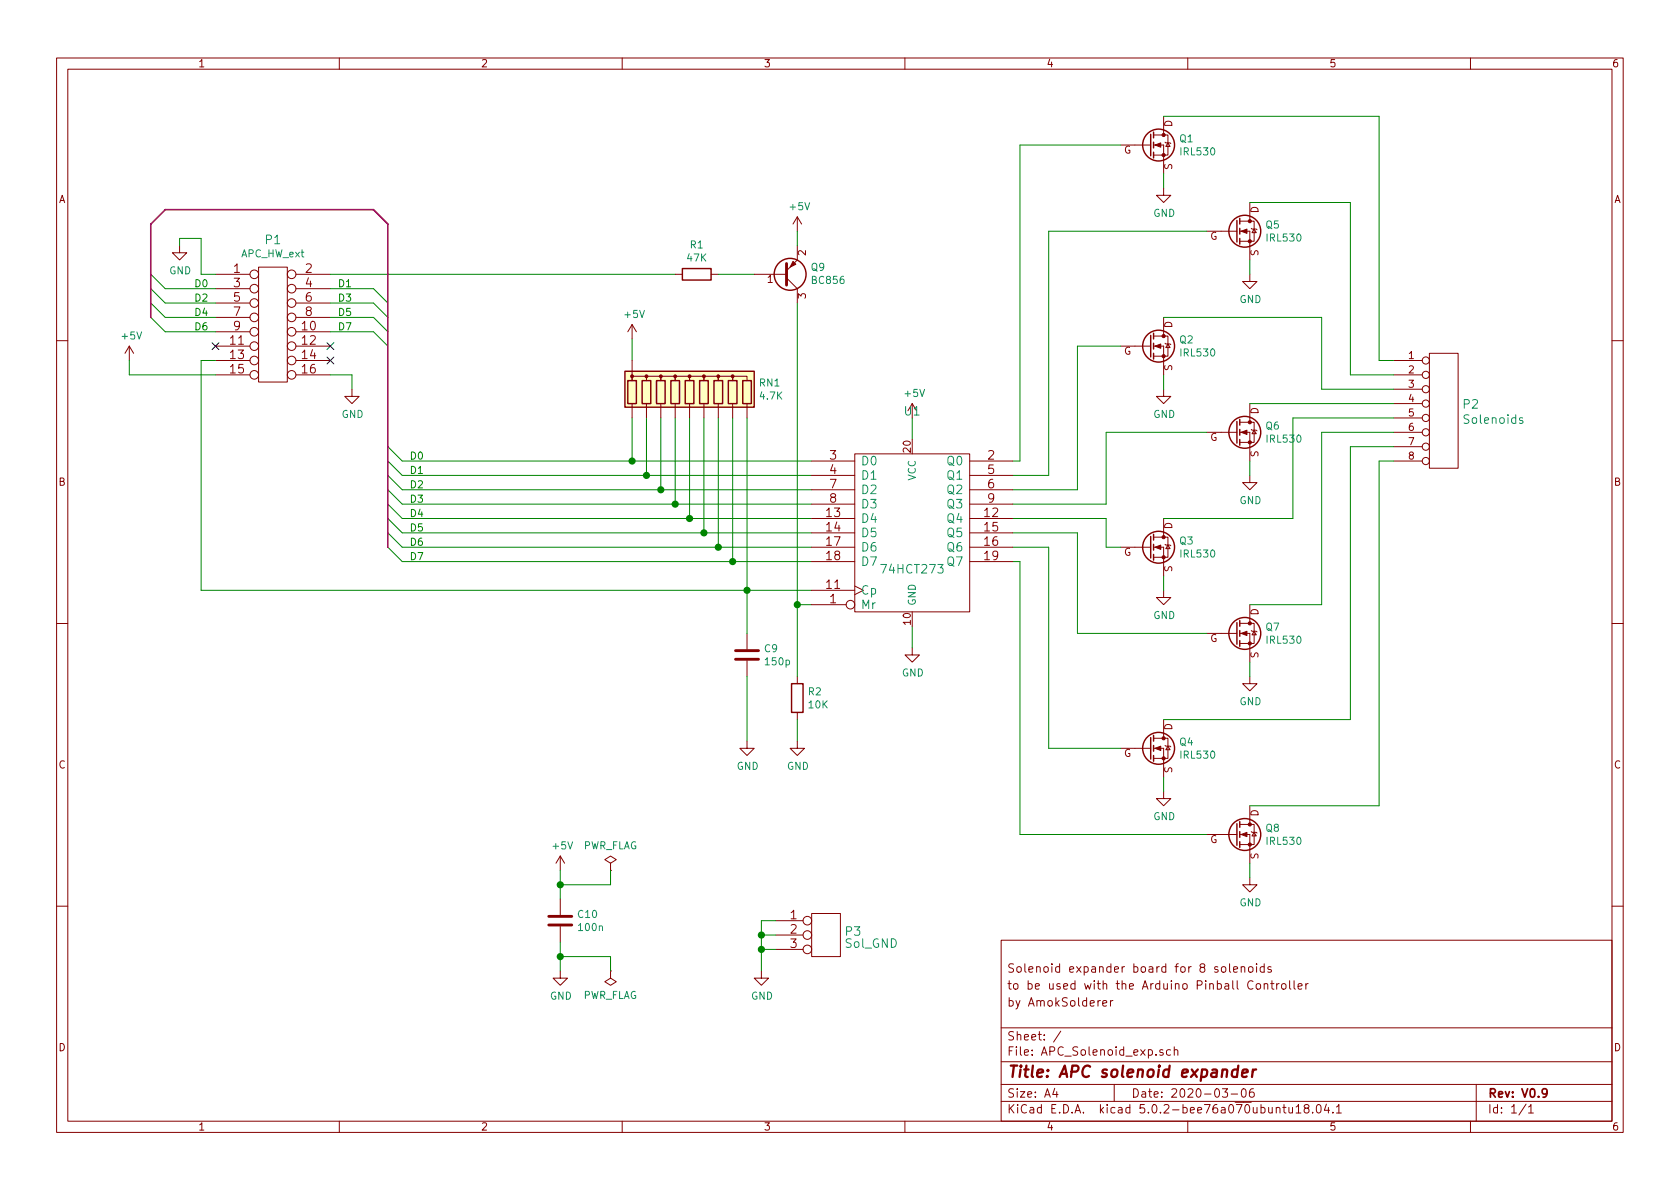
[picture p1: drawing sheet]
<svg xmlns="http://www.w3.org/2000/svg" width="297mm" height="210mm" viewBox="0 0 297 210" stroke-linecap="round" stroke-linejoin="round" font-family="sans-serif">
<g fill="none" stroke="#840000" stroke-width=".18">
<path d="M10 10.3h277v189.9h-277zM12 12.2h273v186.1h-273zM60 10.3v1.9M110 10.3v1.9M160 10.3v1.9M210 10.3v1.9M260 10.3v1.9M141 38.3v2.6M141 38.3l-.8 1.3M141 38.3l.7 1.3M198.1 25.6h5.4M204 25.6h1.7v5.1"/>
<path d="M204 23.9h1.7M205.7 23.9h.8v3.5h-2.5M205.7 33.3v1.2h1.3l-1.3 1.3-1.2-1.3h1.2M205.7 20.6v3.3M206 25.1l.1 .2h.8l.1 .1M206.5 25.3l.4 .6h-.8zM219.2 39.1h1.8M221 39.1h.7v3.6h-2.5M221 35.8v3.3M31.7 43.4v1.3h1.3l-1.3 1.3-1.2-1.3h1.2M38.1 48.5h6.1M38.1 51h6.1"/>
<path d="M38.1 53.6h6.1M38.1 56.1h6.1M38.1 58.7h6.1M45.7 47.2h5.1v20.4h-5.1zM52.3 48.5h6.1M52.3 51h6.1M52.3 53.6h6.1M52.3 56.1h6.1M52.3 58.7h6.1M111.8 57.4l-.8 1.3M111.8 57.4v2.5M111.8 57.4l.7 1.3"/>
<path d="M119.4 48.5h1.2M125.7 48.5h1.3M133.3 48.5h5.8M139.1 49.1l1.9 1.9v2.6M141 43.4v2.6l-1.9 1.9M204 59.4h1.7M205.7 59.4h.8v3.6h-2.5M205.7 56.1v3.3M213.4 40.9h5.3M219.2 40.9h1.8v5.1M221 48.5v1.3h1.2l-1.2 1.2-1.3-1.2h1.3M221.2 40.4l.2 .1h.7l.1 .1"/>
<path d="M221.7 40.5l.4 .6h-.7zM10 60.2h2M22.9 61.2l-.8 1.3M22.9 61.2v2.5M22.9 61.2l.7 1.3M38.1 61.2h6.1M38.1 63.7h6.1M38.1 66.3h6.1M52.3 61.2h6.1M52.3 63.7h6.1M52.3 66.3h6.1M62.2 68.8v1.3h1.3l-1.3 1.3-1.2-1.3h1.2"/>
<path d="M111.8 63.7v3.6v-.8h2.5v.8v-.8h2.5v.8v-.8h2.6v.8v-.8h2.5v.8v-.8h2.6v.8v-.8h2.5v.8v-.8h2.5v.8v-.8h2.6v.8M111.8 71.4v2.5M114.3 71.4v2.5M116.8 71.4v2.5M119.4 71.4v2.5M121.9 71.4v2.5M124.5 71.4v2.5M127 71.4v2.5M129.5 71.4v2.5M132.1 71.4v2.5M198.1 61.2h5.4M204 61.2h1.7v5.1"/>
<path d="M205.7 68.8v1.3h1.3l-1.3 1.3-1.2-1.3h1.2M206 60.7l.1 .1h.8l.1 .2M206.5 60.8l.4 .7h-.8zM213.4 76.4h5.3M219.2 76.4h1.8v5.1M219.2 74.7h1.8M221 74.7h.7v3.5h-2.5M221 71.4v3.3M221.2 75.9l.2 .2h.7l.1 .1M221.7 76.1l.4 .6h-.7zM246.4 76.4h5.1M246.4 63.7h5.1"/>
<path d="M246.4 66.3h5.1M246.4 68.8h5.1M246.4 71.4h5.1M246.4 73.9h5.1M246.4 79h5.1M252.7 62.5h5.1v20.3h-5.1zM285 60.2h2M143.5 96.8h7.6M143.5 81.5h7.6M143.5 91.7h7.6M143.5 94.2h7.6M143.5 99.3h7.6"/>
<path d="M143.5 84.1h7.6M143.5 86.6h7.6M143.5 89.1h7.6M151.1 80.3h20.3v27.9h-20.3zM171.4 96.8h7.7M171.4 81.5h7.7M171.4 91.7h7.7M171.4 94.2h7.7M171.4 99.3h7.7M171.4 84.1h7.7M171.4 86.6h7.7M171.4 89.1h7.7"/>
<path d="M198.1 96.8h5.4M204 96.8h1.7v5M204 95h1.7M205.7 95h.8v3.5h-2.5M205.7 91.7v3.3M206 96.3l.1 .1h.8l.1 .1M206.5 96.4l.4 .6h-.8zM221 84.1v1.2h1.2l-1.2 1.3-1.3-1.3h1.3M246.4 81.5h5.1M10 110.3h2M132.1 112v2.8M132.1 116.8v2.8"/>
<path d="M141 119.6v1.3M143.5 106.9h6.1M143.5 104.4h7.6M151.1 103.6l1.6 .8-1.6 .8M161.3 114.5v1.3h1.3l-1.3 1.3-1.3-1.3h1.3M205.7 104.4v1.3h1.3l-1.3 1.2-1.2-1.2h1.2M213.4 112h5.3M219.2 110.2h1.8M219.2 112h1.8v5.1M221 110.2h.7v3.6h-2.5M221 119.6v1.3h1.2l-1.2 1.3-1.3-1.3h1.3M221 106.9v3.3"/>
<path d="M221.2 111.5l.2 .1h.7l.1 .2M221.7 111.6l.4 .7h-.7zM285 110.3h2M132.1 131.1v1.2h1.2l-1.2 1.3-1.3-1.3h1.3M141 131.1v1.2h1.2l-1.2 1.3-1.3-1.3h1.3M141 126v1.2M198.1 132.3h5.4M204 132.3h1.7v5.1M204 130.6h1.7M205.7 130.6h.8v3.5h-2.5M205.7 139.9v1.3h1.3l-1.3 1.3-1.2-1.3h1.2M205.7 127.2v3.4"/>
<path d="M206 131.8l.1 .1h.8l.1 .2M206.5 131.9l.4 .7h-.8zM99.1 151.4l-.8 1.2M99.1 151.4v2.5M99.1 159v2.8M99.1 151.4l.7 1.2M107.9 152.6l1.1-.6-1.1-.6-1 .6 1 .6v1.3M107.9 153.9h.1M213.4 147.6h5.3M219.2 147.6h1.8v5M219.2 145.8h1.8M221 145.8h.7v3.5h-2.5"/>
<path d="M221 155.2v1.3h1.2l-1.2 1.2-1.3-1.2h1.3M221 142.5v3.3M221.2 147.1l.2 .1h.7l.1 .1M221.7 147.2l.4 .6h-.7zM10 160.2h2M99.1 171.7v1.3h1.2l-1.2 1.2-1.3-1.2h1.3M99.1 163.8v2.8M107.9 171.7v1.3l1.1 .6-1.1 .6-1-.6 1-.6M107.9 171.7h.1M134.6 171.7v1.3h1.3l-1.3 1.2-1.3-1.2h1.3M137.2 162.8h4.8M137.2 165.3h4.8"/>
<path d="M137.2 167.9h4.8M143.5 161.5h5.1v7.7h-5.1zM177 166.3h108v32h-108zM195 177.4l.7-.1-.1-.3-.4-.1-.2 .2v.7h.6M196.3 176.9v1M196.8 176.9l-.3 .1-.2 .2M216 171.1l.3-.2 .4 .2v.5l-.1 .3h-.3l-.3-.1zM217.4 170.4v1.3l.2 .2M218.1 171.4l.7-.1-.1-.3-.4-.1-.2 .2 .1 .8h.5M219.5 171.1l.2-.2 .3 .1 .1 .9M219.5 170.9v1M220.8 171.1l.2-.2 .5 .2v.7l-.3 .1-.4-.1z"/>
<path d="M221.5 173.6a.7 .7 0 0 0-.9 .2 .7 .7 0 0 0 .2 .9 .55 .55 0 0 0 .7 .1M222.2 174.1l.2-.2 .4 .2v.7l-.2 .1-.4-.1zM222.2 170.4v.2M222.2 170.9v1M223.5 174.1l.2-.2 .4 .1 .1 .9M223.5 171l-.4-.1-.3 .3 .1 .6 .2 .1h.4M223.5 170.4v1.5M223.5 173.9v1M224.7 173.9h.5M224.7 171a.37 .37 0 0 0-.5 .1v.3l.5 .1 .1 .1-.2 .3h-.4M224.9 173.4v1.3l.3 .2M225.7 173.9v1"/>
<path d="M226.2 173.9l-.5 .3M226.7 174.1l.2-.2 .4 .2v.7l-.2 .1-.4-.1zM228 173.4v1.3l.2 .2M228.8 173.4v1.3l.2 .2M229.5 174.4l.7-.1-.1-.3-.4-.1-.2 .2 .1 .7h.5M230.9 173.9v1M231.3 173.9l-.4 .2v.1M285 160.2h2M60 198.3v1.9M110 198.3v1.9M160 198.3v1.9M177 194.8h108"/>
<path d="M177 191.8h108M177 187.8h108M177 181.8h108M186.5 192.5l-.4 1h1M186.8 193v1M187.6 182.3l-1.3 2M197 191.8v3M205.6 185.7l-.3-.1-.2 .2v.2l.5 .2v.3h-.5M207 185.7l-.4-.1-.4 .3 .1 .6 .3 .1 .4-.1M207.6 185.7l.2-.1 .4 .1 .1 .9M207.6 185.1v1.5M210 198.3v1.9"/>
<path d="M216.1 192.5h.9l-.4 .6 .4 .1v.7l-.2 .1-.7-.1M217.7 193.5h1.1M219.6 192.7l.4-.2a.94 .94 0 0 1 0 1.5 .82 .82 0 0 1-.4-1.3zM221.6 192.5a.59 .59 0 0 0-.7 .7l.1 .7 .2 .1 .5-.1 .1-.5-.2-.2-.4-.1-.3 .3M226.8 195.8h.6M227 195.3v1.3l.4 .2M227.9 195.8v.9l.4 .1 .2-.1M228.5 195.8v1M229.2 195.8l.4-.5v1.5M229.2 196.8h.8M230.9 196l-.2-.2-.1-.2 .3-.3h.3l.2 .3v.2l-.7 .2a.48 .48 0 0 0 0 .7l.2 .1 .5-.1a.48 .48 0 0 0-.2-.7M232.1 196.7v.1"/>
<path d="M232.9 195.5l.3-.2a.94 .94 0 0 1 0 1.5l-.4-.3-.1-.6zM234.5 195.2l-.3 1.1h.9M234.9 195.8v1M235.7 196.7v.1M236.3 195.8l.4-.5v1.5M236.3 196.8h.9M260 198.3v1.9M261 191.8v6.5M269.8 195.2l-1.2 2M270.3 195.8l.4-.5v1.5M270.3 196.8h.8"/>
<circle cx="45" cy="56.1" r=".76"/>
<circle cx="45" cy="53.6" r=".76"/>
<circle cx="45" cy="58.7" r=".76"/>
<circle cx="45" cy="48.5" r=".76"/>
<circle cx="45" cy="51" r=".76"/>
<circle cx="51.6" cy="56.1" r=".76"/>
<circle cx="51.6" cy="48.5" r=".76"/>
<circle cx="51.6" cy="51" r=".76"/>
<circle cx="51.6" cy="58.7" r=".76"/>
<circle cx="51.6" cy="53.6" r=".76"/>
<circle cx="45" cy="63.7" r=".76"/>
<circle cx="45" cy="61.2" r=".76"/>
<circle cx="45" cy="66.3" r=".76"/>
<circle cx="51.6" cy="63.7" r=".76"/>
<circle cx="51.6" cy="61.2" r=".76"/>
<circle cx="51.6" cy="66.3" r=".76"/>
<circle cx="252.1" cy="73.9" r=".63"/>
<circle cx="252.1" cy="63.7" r=".63"/>
<circle cx="252.1" cy="68.8" r=".63"/>
<circle cx="252.1" cy="76.4" r=".63"/>
<circle cx="252.1" cy="79" r=".63"/>
<circle cx="252.1" cy="66.3" r=".63"/>
<circle cx="252.1" cy="71.4" r=".63"/>
<circle cx="252.1" cy="81.5" r=".63"/>
<circle cx="150.4" cy="106.9" r=".76"/>
<circle cx="142.7" cy="165.3" r=".76"/>
<circle cx="142.7" cy="167.9" r=".76"/>
<circle cx="142.7" cy="162.8" r=".76"/>
</g>
<path d="M273.5 193.2l-.3 .3h-.3l-.2-.3v-.4l.1-.2 .4-.1 .3 .2a1.13 1.13 0 0 1-.3 1.2l-.4 .1" fill="none" stroke="#840000" stroke-width=".3"/>
<path d="M218.8 189.2a.68 .68 0 0 0-.9 .3v.8l.2 .1 .6-.1M218.9 188.4l-.2 2M219.6 189.8l1-.2-.1-.4h-.7l-.2 1 .2 .2 .6-.1M221.5 189.1l-.1 1.3M222.1 189.1a.54 .54 0 0 0-.6 .4" fill="none" stroke="#840000" stroke-width=".41"/>
<g fill="none" stroke="#840000" stroke-width=".25">
<path d="M203.5 23.7v3.9M204 23.4v1M204 25.1v1.1M204 26.9v1M218.7 39v3.8M219.2 38.6v1M120.6 47.5h5.1v2h-5.1zM203.5 59.3v3.8M204 58.9v1M219.2 40.4v1M219.2 42.2v1M110.5 65.7h22.8v6.3h-22.8z"/>
<path d="M111 67.3h1.5v4.1h-1.5zM113.5 67.3h1.6v4.1h-1.6zM116.1 67.3h1.5v4.1h-1.5zM118.6 67.3h1.5v4.1h-1.5zM121.2 67.3h1.5v4.1h-1.5zM123.7 67.3h1.5v4.1h-1.5zM126.2 67.3h1.6v4.1h-1.6zM128.8 67.3h1.5v4.1h-1.5zM131.3 67.3h1.5v4.1h-1.5zM204 60.7v1M204 62.5v1M218.7 74.5v3.9"/>
<path d="M219.2 74.2v1M219.2 75.9v1.1M219.2 77.7v1M203.5 94.9v3.8M204 94.5v1M204 96.3v1M204 98v1.1M218.7 110.1v3.8M219.2 109.7v1M219.2 111.5v1M219.2 113.3v1M140 120.9h2v5.1h-2z"/>
<path d="M203.5 130.4v3.8M204 130v1.1M204 131.8v1M204 133.6v1M218.7 145.7v3.8M219.2 145.3v1M219.2 147.1v1M219.2 148.8v1.1"/>
<circle cx="204.9" cy="25.6" r="2.82"/>
<circle cx="139.7" cy="48.5" r="2.82"/>
<circle cx="220.1" cy="40.9" r="2.82"/>
<circle cx="204.9" cy="61.2" r="2.82"/>
<circle cx="220.1" cy="76.4" r="2.82"/>
<circle cx="204.9" cy="96.8" r="2.82"/>
<circle cx="220.1" cy="112" r="2.82"/>
<circle cx="204.9" cy="132.3" r="2.82"/>
<circle cx="220.1" cy="147.6" r="2.82"/>
</g>
<g fill="#840000" stroke="#840000" stroke-width=".18">
<path d="M204.2 25.6l1-.3v.7z"/>
<path d="M219.5 40.9l1-.4v.8z"/>
<path d="M204.2 61.2l1-.4v.8z"/>
<path d="M219.5 76.4l1-.3v.7z"/>
<path d="M204.2 96.8l1-.4v.7z"/>
<path d="M219.5 112l1-.4v.8z"/>
<path d="M204.2 132.3l1-.4v.8z"/>
<path d="M219.5 147.6l1-.4v.7z"/>
<path d="M140.2 46.2l.5 .5-1 .5z"/>
<circle cx="205.7" cy="27.4" r=".28"/>
<circle cx="205.7" cy="23.9" r=".28"/>
<circle cx="221" cy="42.7" r=".28"/>
<circle cx="221" cy="39.1" r=".28"/>
<circle cx="205.7" cy="63" r=".28"/>
<circle cx="205.7" cy="59.4" r=".28"/>
<circle cx="221" cy="78.2" r=".28"/>
<circle cx="221" cy="74.7" r=".28"/>
<circle cx="205.7" cy="98.5" r=".28"/>
<circle cx="205.7" cy="95" r=".28"/>
<circle cx="221" cy="113.8" r=".28"/>
<circle cx="221" cy="110.2" r=".28"/>
<circle cx="205.7" cy="134.1" r=".28"/>
<circle cx="205.7" cy="130.6" r=".28"/>
<circle cx="221" cy="149.3" r=".28"/>
<circle cx="221" cy="145.8" r=".28"/>
<circle cx="111.8" cy="66.5" r=".25"/>
<circle cx="114.3" cy="66.5" r=".25"/>
<circle cx="116.8" cy="66.5" r=".25"/>
<circle cx="119.4" cy="66.5" r=".25"/>
<circle cx="121.9" cy="66.5" r=".25"/>
<circle cx="124.5" cy="66.5" r=".25"/>
<circle cx="127" cy="66.5" r=".25"/>
<circle cx="129.5" cy="66.5" r=".25"/>
</g>
<g fill="none" stroke="#008400" stroke-width=".18">
<path d="M198.1 25.6h-17.8v55.9h-1.2M205.7 20.6h38.1v43.1h2.6M205.7 30.7v2.6M221 35.8h17.8v30.5h7.6M26.7 48.5l2.5 2.5h8.9M26.7 51l2.5 2.6h8.9M26.7 53.6l2.5 2.5h8.9M26.7 56.1l2.5 2.6h8.9M31.7 43.4v-1.2h3.9v6.3h2.5M58.4 48.5h61M58.4 51h7.6l2.6 2.6M58.4 53.6h7.6l2.6 2.5"/>
<path d="M58.4 56.1h7.6l2.6 2.6M58.4 58.7h7.6l2.6 2.5M111.8 59.9v3.8M127 48.5h6.3M141 40.9v2.5M141 53.6v66M205.7 56.1h28v12.7h12.7M213.4 40.9h-28v43.2h-6.3M221 46v2.5M22.9 63.7v2.6h15.2M38.1 63.7h-2.5v40.7h107.9M58.4 66.3h3.8v2.5"/>
<path d="M68.6 79l2.5 2.5h72.4M111.8 73.9v7.6M114.3 73.9v10.2M116.8 73.9v12.7M119.4 73.9v15.2M121.9 73.9v17.8M124.5 73.9v20.3M127 73.9v22.9M129.5 73.9v25.4M132.1 73.9v38.1M161.3 73.9v3.8M198.1 61.2h-7.6v25.4h-11.4"/>
<path d="M205.7 66.3v2.5M213.4 76.4h-17.8v12.7h-16.5M221 71.4h25.4M246.4 76.4h-12.7v30.5h-12.7M246.4 73.9h-17.8v17.8h-22.9M246.4 79h-7.6v48.2h-33.1M68.6 81.5l2.5 2.6h72.4M68.6 84.1l2.5 2.5h72.4M68.6 86.6l2.5 2.5h72.4M68.6 89.1l2.5 2.6h72.4M68.6 91.7l2.5 2.5h72.4M68.6 94.2l2.5 2.6h72.4"/>
<path d="M68.6 96.8l2.5 2.5h72.4M179.1 91.7h16.5v5.1h2.5M179.1 94.2h11.4v17.8h22.9M179.1 96.8h6.3v35.5h12.7M179.1 99.3h1.2v48.3h33.1M221 81.5v2.6M246.4 81.5h-2.6v61h-22.8M132.1 119.6v11.5M141 106.9h2.5M161.3 110.7v3.8M205.7 101.8v2.6M221 117.1v2.5"/>
<path d="M141 127.2v3.9M205.7 137.4v2.5M99.1 153.9v5.1M107.9 153.9v2.6h-8.8M221 152.6v2.6M99.1 166.6v5.1M99.1 169.2h8.8v2.5M134.6 165.3h2.6M134.6 167.9h2.6M137.2 162.8h-2.6v8.9"/>
</g>
<path d="M37.5 60.6l1.2 1.2M38.7 60.6l-1.2 1.2M57.8 60.6l1.2 1.2M57.8 63.1l1.2 1.3M59 60.6l-1.2 1.2M59 63.1l-1.2 1.3" fill="none" stroke="#000084" stroke-width=".18"/>
<path d="M26.7 56.1v-16.5l2.5-2.5h36.8l2.6 2.5v57.2" fill="none" stroke="#a3008d" stroke-width=".3"/>
<path d="M110.5 65.7h22.8v6.3h-22.8z" fill="#ffffc2" stroke="#ffffc2" stroke-width=".18"/>
<path d="M139.1 46.6v3.8M130 116.6h4.1M130 115.1h4.1M97 163.6h4.1M97 162h4.1" fill="none" stroke="#840000" stroke-width=".51"/>
<g fill="#008400" stroke="#008400" stroke-width=".25">
<circle cx="111.8" cy="81.5" r=".51"/>
<circle cx="114.3" cy="84.1" r=".51"/>
<circle cx="116.8" cy="86.6" r=".51"/>
<circle cx="119.4" cy="89.1" r=".51"/>
<circle cx="121.9" cy="91.7" r=".51"/>
<circle cx="124.5" cy="94.2" r=".51"/>
<circle cx="127" cy="96.8" r=".51"/>
<circle cx="129.5" cy="99.3" r=".51"/>
<circle cx="132.1" cy="104.4" r=".51"/>
<circle cx="134.6" cy="165.3" r=".51"/>
<circle cx="134.6" cy="167.9" r=".51"/>
<circle cx="99.1" cy="156.5" r=".51"/>
<circle cx="99.1" cy="169.2" r=".51"/>
<circle cx="141" cy="106.9" r=".51"/>
</g>
<path d="M269.2 73.9h-.3l-.2 .2v.2l.5 .1v.4h-.5" fill="none" stroke="#008484" stroke-width=".18"/>
<text font-size="2.8" fill="#840000" x="178" y="190.5">Title: APC solenoid expander</text>
<g font-size="2.1" fill="#008484">
<text x="47" y="43.2">P1</text>
<text x="159.9" y="73.5">U1</text>
<text x="258.7" y="72.3">P2</text>
<text x="259" y="74.9">Solenoids</text>
<text x="152.1" y="82.3">D0</text>
<text x="167.6" y="82.3">Q0</text>
<text x="152.1" y="84.8">D1</text>
<text x="152.1" y="87.4">D2</text>
<text x="152.1" y="89.9">D3</text>
<text x="167.6" y="84.8">Q1</text>
<text x="167.6" y="87.4">Q2</text>
<text x="167.6" y="89.9">Q3</text>
<text x="152.1" y="92.5">D4</text>
<text x="152.1" y="95">D5</text>
<text x="167.6" y="92.5">Q4</text>
<text x="167.6" y="95">Q5</text>
<text x="152.1" y="97.5">D6</text>
<text x="152.1" y="100.1">D7</text>
<text x="156.2" y="101.4">74HCT273</text>
<text x="167.6" y="97.5">Q6</text>
<text x="167.6" y="100.1">Q7</text>
<text x="152.1" y="107.7">Mr</text>
<text x="152.1" y="105.2">Cp</text>
<text x="149.5" y="167.6">Sol_GND</text>
<text x="149.5" y="165.5">P3</text>
</g>
<g font-size="2.1" fill="#840000">
<text x="41.3" y="48.3">1</text>
<text x="41.3" y="50.8">3</text>
<text x="41.3" y="53.3">5</text>
<text x="54" y="48.3">2</text>
<text x="54" y="50.8">4</text>
<text x="54" y="53.3">6</text>
<text x="41.3" y="55.9">7</text>
<text x="41.3" y="58.4">9</text>
<text x="53.4" y="58.4">10</text>
<text x="54" y="55.9">8</text>
<text x="40.7" y="61">11</text>
<text x="40.7" y="63.5">13</text>
<text x="53.4" y="61">12</text>
<text x="53.4" y="63.5">14</text>
<text x="40.7" y="66">15</text>
<text x="53.4" y="66">16</text>
<text x="146.7" y="81.3">3</text>
<text x="146.7" y="83.8">4</text>
<text x="174.7" y="81.3">2</text>
<text x="174.7" y="83.8">5</text>
<text x="146.7" y="86.4">7</text>
<text x="146.7" y="88.9">8</text>
<text x="174.7" y="86.4">6</text>
<text x="174.7" y="88.9">9</text>
<text x="146.2" y="91.4">13</text>
<text x="146.2" y="94">14</text>
<text x="174.1" y="91.4">12</text>
<text x="174.1" y="94">15</text>
<text x="146.2" y="96.5">17</text>
<text x="146.2" y="99.1">18</text>
<text x="174.1" y="96.5">16</text>
<text x="174.1" y="99.1">19</text>
<text x="146.2" y="104.1">11</text>
<text x="146.7" y="106.7">1</text>
<text x="139.8" y="162.6">1</text>
<text x="139.8" y="165.1">2</text>
<text x="139.8" y="167.6">3</text>
<text x="178" y="172">Solenoid expander board for 8 solenoids</text>
<text x="178" y="178">by AmokSolderer</text>
<text x="178" y="175">to be used with the Arduino Pinball Controller</text>
<text x="178" y="184">Sheet: /</text>
<text x="178" y="186.7">File: APC_Solenoid_exp.sch</text>
<text x="178" y="196.9">KiCad E.D.A. kicad 5.0.2-bee76a070ubuntu18.04.1</text>
<text x="178" y="194.1">Size: A4</text>
<text x="200" y="194.1">Date: 2020-03-06</text>
<text x="263" y="194.1">Rev: V0.9</text>
<text x="263" y="196.9">Id: 1/1</text>
</g>
<g font-size="1.8" fill="#840000">
<text x="35" y="11.9">1</text>
<text x="85" y="11.9">2</text>
<text x="135" y="11.9">3</text>
<text x="185" y="11.9">4</text>
<text x="235" y="11.9">5</text>
<text x="285" y="11.9">6</text>
<text x="207.3" y="22.5" transform="rotate(-90 207.3 22.5)">D</text>
<text x="198.7" y="27.2">G</text>
<text x="10.4" y="35.9">A</text>
<text x="207.3" y="30" transform="rotate(-90 207.3 30)">S</text>
<text x="285.4" y="35.9">A</text>
<text x="222.5" y="37.7" transform="rotate(-90 222.5 37.7)">D</text>
<text x="142.5" y="45.2" transform="rotate(-90 142.5 45.2)">2</text>
<text x="213.9" y="42.4">G</text>
<text x="222.5" y="45.3" transform="rotate(-90 222.5 45.3)">S</text>
<text x="135.7" y="50">1</text>
<text x="142.5" y="52.8" transform="rotate(-90 142.5 52.8)">3</text>
<text x="207.3" y="58" transform="rotate(-90 207.3 58)">D</text>
<text x="198.7" y="62.7">G</text>
<text x="207.3" y="65.6" transform="rotate(-90 207.3 65.6)">S</text>
<text x="249.1" y="63.5">1</text>
<text x="249.1" y="66">2</text>
<text x="249.1" y="68.6">3</text>
<text x="249.1" y="71.1">4</text>
<text x="213.9" y="78">G</text>
<text x="222.5" y="73.3" transform="rotate(-90 222.5 73.3)">D</text>
<text x="249.1" y="73.7">5</text>
<text x="249.1" y="76.2">6</text>
<text x="161" y="80" transform="rotate(-90 161 80)">20</text>
<text x="222.5" y="80.8" transform="rotate(-90 222.5 80.8)">S</text>
<text x="249.1" y="78.7">7</text>
<text x="249.1" y="81.3">8</text>
<text x="10.4" y="85.9">B</text>
<text x="285.4" y="85.9">B</text>
<text x="207.3" y="93.6" transform="rotate(-90 207.3 93.6)">D</text>
<text x="198.7" y="98.3">G</text>
<text x="207.3" y="101.2" transform="rotate(-90 207.3 101.2)">S</text>
<text x="161" y="110.4" transform="rotate(-90 161 110.4)">10</text>
<text x="213.9" y="113.5">G</text>
<text x="222.5" y="108.8" transform="rotate(-90 222.5 108.8)">D</text>
<text x="222.5" y="116.4" transform="rotate(-90 222.5 116.4)">S</text>
<text x="207.3" y="129.2" transform="rotate(-90 207.3 129.2)">D</text>
<text x="10.4" y="135.9">C</text>
<text x="198.7" y="133.9">G</text>
<text x="207.3" y="136.7" transform="rotate(-90 207.3 136.7)">S</text>
<text x="285.4" y="135.9">C</text>
<text x="213.9" y="149.1">G</text>
<text x="222.5" y="144.4" transform="rotate(-90 222.5 144.4)">D</text>
<text x="222.5" y="152" transform="rotate(-90 222.5 152)">S</text>
<text x="10.4" y="185.9">D</text>
<text x="285.4" y="185.9">D</text>
<text x="35" y="199.9">1</text>
<text x="85" y="199.9">2</text>
<text x="135" y="199.9">3</text>
<text x="185" y="199.9">4</text>
<text x="235" y="199.9">5</text>
<text x="285" y="199.9">6</text>
</g>
<g font-size="1.8" fill="#008484">
<text x="208.6" y="25.2">Q1</text>
<text x="208.9" y="27.5">IRL530</text>
<text x="139.8" y="37.2">+5V</text>
<text x="203.9" y="38.3">GND</text>
<text x="223.9" y="40.4">Q5</text>
<text x="42.7" y="45.5">APC_HW_ext</text>
<text x="121.6" y="46.2">47K</text>
<text x="122.1" y="43.9">R1</text>
<text x="143.5" y="47.9">Q9</text>
<text x="224.1" y="42.7">IRL530</text>
<text x="29.9" y="48.5">GND</text>
<text x="143.7" y="50.2">BC856</text>
<text x="219.2" y="53.6">GND</text>
<text x="110.5" y="56.2">+5V</text>
<text x="21.6" y="60">+5V</text>
<text x="208.6" y="60.7">Q2</text>
<text x="208.9" y="63">IRL530</text>
<text x="134.3" y="68.3">RN1</text>
<text x="134.5" y="70.7">4.7K</text>
<text x="160.1" y="70.2">+5V</text>
<text x="60.4" y="73.9">GND</text>
<text x="203.9" y="73.9">GND</text>
<text x="223.9" y="76">Q6</text>
<text x="224.1" y="78.3">IRL530</text>
<text x="161.9" y="85" transform="rotate(-90 161.9 85)">VCC</text>
<text x="219.2" y="89.1">GND</text>
<text x="208.6" y="96.3">Q3</text>
<text x="208.9" y="98.6">IRL530</text>
<text x="161.9" y="107.2" transform="rotate(-90 161.9 107.2)">GND</text>
<text x="203.9" y="109.5">GND</text>
<text x="223.9" y="111.5">Q7</text>
<text x="224.1" y="113.8">IRL530</text>
<text x="135.2" y="115.3">C9</text>
<text x="135.5" y="117.6">150p</text>
<text x="159.5" y="119.6">GND</text>
<text x="143" y="123">R2</text>
<text x="143" y="125.3">10K</text>
<text x="219.2" y="124.7">GND</text>
<text x="208.6" y="131.8">Q4</text>
<text x="130.3" y="136.1">GND</text>
<text x="139.1" y="136.1">GND</text>
<text x="208.9" y="134.2">IRL530</text>
<text x="203.9" y="145">GND</text>
<text x="223.9" y="147.1">Q8</text>
<text x="224.1" y="149.4">IRL530</text>
<text x="97.8" y="150.2">+5V</text>
<text x="103" y="150.2">PWR_FLAG</text>
<text x="219.2" y="160.3">GND</text>
<text x="102.3" y="162.3">C10</text>
<text x="102.4" y="164.6">100n</text>
<text x="97.2" y="176.8">GND</text>
<text x="103" y="176.7">PWR_FLAG</text>
<text x="132.8" y="176.8">GND</text>
</g>
<g font-size="1.8" fill="#008400">
<text x="34.3" y="50.8">D0</text>
<text x="34.3" y="53.3">D2</text>
<text x="59.7" y="50.8">D1</text>
<text x="59.7" y="53.3">D3</text>
<text x="34.3" y="55.9">D4</text>
<text x="34.3" y="58.4">D6</text>
<text x="59.7" y="55.9">D5</text>
<text x="59.7" y="58.4">D7</text>
<text x="72.4" y="81.3">D0</text>
<text x="72.4" y="83.8">D1</text>
<text x="72.4" y="86.4">D2</text>
<text x="72.4" y="88.9">D3</text>
<text x="72.4" y="91.4">D4</text>
<text x="72.4" y="94">D5</text>
<text x="72.4" y="96.5">D6</text>
<text x="72.4" y="99.1">D7</text>
</g>
</svg>
